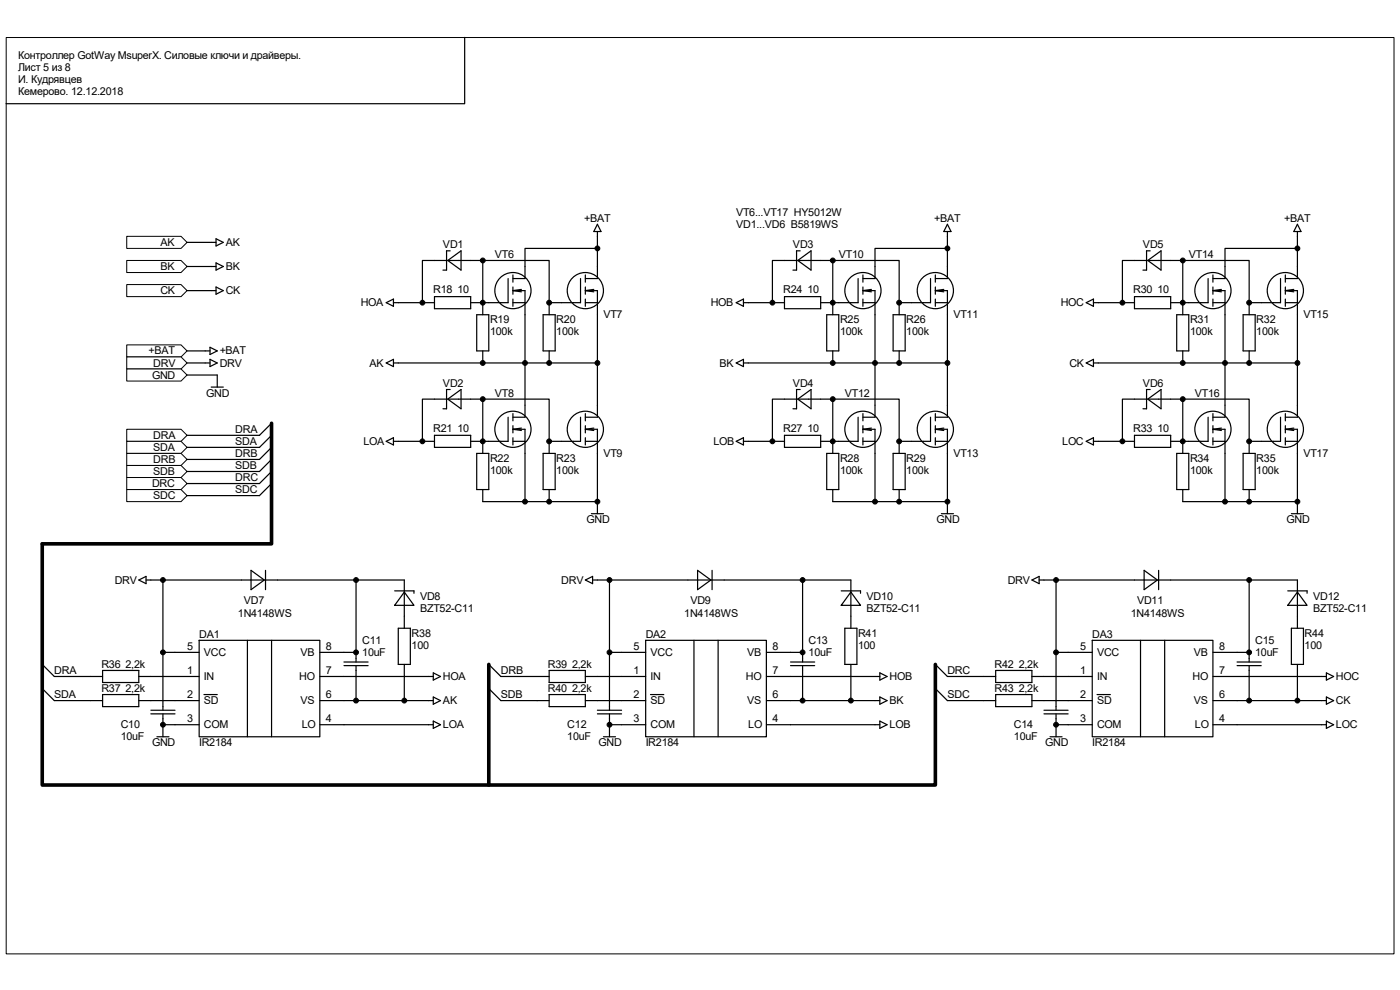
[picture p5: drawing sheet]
<svg xmlns="http://www.w3.org/2000/svg" width="297mm" height="210mm" viewBox="0 0 297 210" stroke-linecap="round" stroke-linejoin="round" font-family="sans-serif">
<path d="M1.3 8h294.4v194.4h-294.4z" fill="none" stroke="#000" stroke-width=".21"/>
<g fill="none" stroke="#000" stroke-width=".26">
<path d="M95 55.3l2.8-2.1v4.1zM95.5 53.2h-.8v4.1h-.7M102.4 55.3h-12.8v8.9M107.8 59.1v5.1h-5.4v-8.9h14.1v8.9h6.7v-5.1M108.8 58.3v1.6M124.2 58.3v1.6M126.7 52.7h-15.3v6.4h-2.6M126.7 49.1v10h-2.5M126.7 47.6l.8 1.5h-1.5zM169.2 55.3l2.9-2.1v4.1zM169.8 53.2h-.8v4.1h-.8M176.7 55.3h-12.8v8.9"/>
<path d="M182 59.1v5.1h-5.3v-8.9h14.1v8.9h6.6v-5.1M183.1 58.3v1.6M198.4 58.3v1.6M201 52.7h-15.4v6.4h-2.5M201 49.1v10h-2.6M201 47.6l.8 1.5h-1.6zM243.5 55.3l2.8-2.1v4.1zM244 53.2h-.8v4.1h-.7M250.9 55.3h-12.8v8.9M256.3 59.1v5.1h-5.4v-8.9h14.1v8.9h6.7v-5.1M257.3 58.3v1.6M272.7 58.3v1.6"/>
<path d="M275.2 52.7h-15.3v6.4h-2.6M275.2 49.1v10h-2.5M275.2 47.6l.8 1.5h-1.5zM81.9 64.2l1.6-.8v1.6zM81.9 77l1.6-.8v1.6zM83.5 64.2h8.7M83.5 77h43.2M92.2 62.9h7.7v2.6h-7.7zM99.9 64.2h2.5v2.6M101.1 66.8h2.6v7.6h-2.6zM102.4 74.4v2.6M108.8 64.2h2.6"/>
<path d="M108.8 61.7h2.6v26.8h-2.6M108.8 60.9v1.5M108.8 63.4v1.6M108.8 61.7l1.8 .2M110.6 61.4l-1.8 .3M124.2 64.2h2.5M124.2 61.7h2.5v26.8h-2.5M124.2 60.9v1.5M124.2 63.4v1.6M124.2 61.7l1.8 .2M126 61.4l-1.8 .3M156.2 64.2l1.5-.8v1.6z"/>
<path d="M156.2 77l1.5-.8v1.6zM157.7 64.2h8.7M157.7 77h43.3M166.4 62.9h7.7v2.6h-7.7zM174.1 64.2h2.6v2.6M175.4 66.8h2.6v7.6h-2.6zM176.7 74.4v2.6M183.1 64.2h2.5M183.1 61.7h2.5v26.8h-2.5M183.1 60.9v1.5M183.1 63.4v1.6M183.1 61.7l1.8 .2"/>
<path d="M184.9 61.4l-1.8 .3M198.4 64.2h2.6M198.4 61.7h2.6v26.8h-2.6M198.4 60.9v1.5M198.4 63.4v1.6M198.4 61.7l1.8 .2M200.2 61.4l-1.8 .3M230.4 64.2l1.6-.8v1.6zM230.4 77l1.6-.8v1.6zM232 64.2h8.7M232 77h43.2M240.7 62.9h7.7v2.6h-7.7z"/>
<path d="M248.4 64.2h2.5v2.6M249.6 66.8h2.6v7.6h-2.6zM250.9 74.4v2.6M257.3 64.2h2.6M257.3 61.7h2.6v26.8h-2.6M257.3 60.9v1.5M257.3 63.4v1.6M257.3 61.7l1.8 .2M259.1 61.4l-1.8 .3M272.7 64.2h2.5M272.7 61.7h2.5v26.8h-2.5M272.7 60.9v1.5"/>
<path d="M272.7 63.4v1.6M272.7 61.7l1.8 .2M274.5 61.4l-1.8 .3M57.6 89.8l-2.6 2.5M81.9 93.6l1.6-.7v1.5zM83.5 93.6h8.7M92.2 92.3h7.7v2.6h-7.7zM95 84.7l2.8-2.1v4.1zM95.5 82.6h-.8v4.1h-.7M99.9 93.6h2.5v2.6M101.1 96.2h2.6v7.7h-2.6zM102.4 84.7h-12.8v8.9"/>
<path d="M107.8 88.5v5.1h-5.4v-8.9h14.1v8.9h6.7v-5.1M108.8 91.1h2.6v15.3M108.8 87.7v1.6M108.8 90.3v1.5M108.8 92.9v1.5M108.8 93.6h2.6M108.8 91.1l1.8 .2M110.6 90.8l-1.8 .3M124.2 91.1h2.5v17.9M124.2 87.7v1.6M124.2 90.3v1.5M124.2 92.9v1.5"/>
<path d="M124.2 93.6h2.5M124.2 91.1l1.8 .2M126 90.8l-1.8 .3M156.2 93.6l1.5-.7v1.5zM157.7 93.6h8.7M166.4 92.3h7.7v2.6h-7.7zM169.2 84.7l2.9-2.1v4.1zM169.8 82.6h-.8v4.1h-.8M174.1 93.6h2.6v2.6M175.4 96.2h2.6v7.7h-2.6zM176.7 84.7h-12.8v8.9M182 88.5v5.1h-5.3v-8.9h14.1v8.9h6.6v-5.1"/>
<path d="M183.1 93.6h2.5M183.1 91.1h2.5v15.3M183.1 87.7v1.6M183.1 90.3v1.5M183.1 92.9v1.5M183.1 91.1l1.8 .2M184.9 90.8l-1.8 .3M198.4 93.6h2.6M198.4 91.1h2.6v17.9M198.4 87.7v1.6M198.4 90.3v1.5M198.4 92.9v1.5"/>
<path d="M198.4 91.1l1.8 .2M200.2 90.8l-1.8 .3M230.4 93.6l1.6-.7v1.5zM232 93.6h8.7M240.7 92.3h7.7v2.6h-7.7zM243.5 84.7l2.8-2.1v4.1zM244 82.6h-.8v4.1h-.7M248.4 93.6h2.5v2.6M249.6 96.2h2.6v7.7h-2.6zM250.9 84.7h-12.8v8.9M256.3 88.5v5.1h-5.4v-8.9h14.1v8.9h6.7v-5.1M257.3 93.6h2.6"/>
<path d="M257.3 91.1h2.6v15.3M257.3 87.7v1.6M257.3 90.3v1.5M257.3 92.9v1.5M257.3 91.1l1.8 .2M259.1 90.8l-1.8 .3M272.7 93.6h2.5M272.7 91.1h2.5v17.9M272.7 87.7v1.6M272.7 90.3v1.5M272.7 92.9v1.5M272.7 91.1l1.8 .2"/>
<path d="M274.5 90.8l-1.8 .3M102.4 103.9v2.5h24.3M125.5 109h2.5M176.7 103.9v2.5h24.3M199.7 109h2.6M250.9 103.9v2.5h24.3M274 109h2.5M29.4 123l1.6-.7v1.5zM31 123h54.8v10.3M34.6 138.4h7.6M34.6 123v27.7M42.2 135.8h25.7v20.5h-25.7z"/>
<path d="M52.5 135.8v20.5M53.3 121l2.8 2-2.8 2.1zM56.3 121v4.1M57.6 135.8v20.5M75.5 123v15.4h-7.6M75.5 138.4v2M83.7 125.3h4.1v.6M84.5 133.3h2.6v7.6h-2.6zM85.8 125.6l2 2.8h-4.1zM124.2 123l1.5-.7v1.5zM125.7 123h54.8v10.3M129.3 138.4h7.7"/>
<path d="M129.3 123v27.7M137 135.8h25.6v20.5h-25.6zM147.2 135.8v20.5M148 121l2.8 2-2.8 2.1zM151.1 121v4.1M152.3 135.8v20.5M170.3 123v15.4h-7.7M170.3 138.4v2M178.5 125.3h4.1v.6M179.2 133.3h2.6v7.6h-2.6zM180.5 125.6l2.1 2.8h-4.1zM218.9 123l1.6-.7v1.5z"/>
<path d="M220.5 123h54.7v10.3M224 138.4h7.7M224 123v27.7M231.7 135.8h25.6v20.5h-25.6zM242 135.8v20.5M242.7 121l2.8 2-2.8 2.1zM245.8 121v4.1M247.1 135.8v20.5M265 123v15.4h-7.7M265 138.4v2M273.2 125.3h4.1v.6M274 133.3h2.5v7.6h-2.5z"/>
<path d="M275.2 125.6l2.1 2.8h-4.1zM9 140.9l2.5 2.6h10.3M9 146.1l2.5 2.5h10.3M21.8 147.3h7.6v2.6h-7.6zM21.8 142.2h7.6v2.6h-7.6zM29.4 143.5h12.8M29.4 148.6h12.8M32 150.7h5.1M32 151.4h5.1M33.3 156.3h2.5M34.6 153.7h7.6M34.6 151.4v4.9"/>
<path d="M43.3 147.3h2.8M67.9 143.5h24M67.9 148.6h24M67.9 153.7h24M73 140.4h5.1M73 141.2h5.1M75.5 141.2v7.4M85.8 140.9v7.7M91.9 142.7l1.6 .8-1.6 .8zM91.9 147.9l1.6 .7-1.6 .8zM91.9 153l1.6 .7-1.6 .8zM103.7 140.9l2.6 2.6h10.2"/>
<path d="M103.7 146.1l2.6 2.5h10.2M116.5 142.2h7.7v2.6h-7.7zM116.5 147.3h7.7v2.6h-7.7zM124.2 143.5h12.8M124.2 148.6h12.8M126.7 150.7h5.2M126.7 151.4h5.2M128 156.3h2.6M129.3 153.7h7.7M129.3 151.4v4.9M138 147.3h2.8M162.6 143.5h24.1"/>
<path d="M162.6 148.6h24.1M162.6 153.7h24.1M167.7 140.4h5.1M167.7 141.2h5.1M170.3 141.2v7.4M180.5 140.9v7.7M186.7 142.7l1.5 .8-1.5 .8zM186.7 147.9l1.5 .7-1.5 .8zM186.7 153l1.5 .7-1.5 .8zM198.4 140.9l2.6 2.6h10.2M198.4 146.1l2.6 2.5h10.2M211.2 147.3h7.7v2.6h-7.7z"/>
<path d="M211.2 142.2h7.7v2.6h-7.7zM218.9 143.5h12.8M218.9 148.6h12.8M221.5 150.7h5.1M221.5 151.4h5.1M222.8 156.3h2.5M224 153.7h7.7M224 151.4v4.9M232.7 147.3h2.9M257.3 143.5h24.1M257.3 148.6h24.1M257.3 153.7h24.1"/>
<path d="M262.4 140.4h5.2M262.4 141.2h5.2M265 141.2v7.4M275.2 140.9v7.7M281.4 142.7l1.5 .8-1.5 .8zM281.4 147.9l1.5 .7-1.5 .8zM281.4 153l1.5 .7-1.5 .8z"/>
<circle cx="108.8" cy="61.7" r="3.8"/>
<circle cx="124.2" cy="61.7" r="3.8"/>
<circle cx="183.1" cy="61.7" r="3.8"/>
<circle cx="198.4" cy="61.7" r="3.8"/>
<circle cx="257.3" cy="61.7" r="3.8"/>
<circle cx="272.7" cy="61.7" r="3.8"/>
<circle cx="108.8" cy="91.1" r="3.8"/>
<circle cx="124.2" cy="91.1" r="3.8"/>
<circle cx="183.1" cy="91.1" r="3.8"/>
<circle cx="198.4" cy="91.1" r="3.8"/>
<circle cx="257.3" cy="91.1" r="3.8"/>
<circle cx="272.7" cy="91.1" r="3.8"/>
</g>
<g fill="#000" stroke="#000" stroke-width=".21">
<circle cx="102.4" cy="55.3" r=".51"/>
<circle cx="126.7" cy="52.7" r=".51"/>
<circle cx="176.7" cy="55.3" r=".51"/>
<circle cx="201" cy="52.7" r=".51"/>
<circle cx="250.9" cy="55.3" r=".51"/>
<circle cx="275.2" cy="52.7" r=".51"/>
<circle cx="89.6" cy="64.2" r=".51"/>
<circle cx="102.4" cy="77" r=".51"/>
<circle cx="102.4" cy="64.2" r=".51"/>
<circle cx="111.4" cy="77" r=".51"/>
<circle cx="126.7" cy="77" r=".51"/>
<circle cx="163.9" cy="64.2" r=".51"/>
<circle cx="176.7" cy="64.2" r=".51"/>
<circle cx="176.7" cy="77" r=".51"/>
<circle cx="185.6" cy="77" r=".51"/>
<circle cx="201" cy="77" r=".51"/>
<circle cx="238.1" cy="64.2" r=".51"/>
<circle cx="250.9" cy="77" r=".51"/>
<circle cx="250.9" cy="64.2" r=".51"/>
<circle cx="259.9" cy="77" r=".51"/>
<circle cx="275.2" cy="77" r=".51"/>
<circle cx="89.6" cy="93.6" r=".51"/>
<circle cx="102.4" cy="84.7" r=".51"/>
<circle cx="102.4" cy="93.6" r=".51"/>
<circle cx="163.9" cy="93.6" r=".51"/>
<circle cx="176.7" cy="93.6" r=".51"/>
<circle cx="176.7" cy="84.7" r=".51"/>
<circle cx="238.1" cy="93.6" r=".51"/>
<circle cx="250.9" cy="93.6" r=".51"/>
<circle cx="250.9" cy="84.7" r=".51"/>
<circle cx="111.4" cy="106.4" r=".51"/>
<circle cx="126.7" cy="106.4" r=".51"/>
<circle cx="185.6" cy="106.4" r=".51"/>
<circle cx="201" cy="106.4" r=".51"/>
<circle cx="259.9" cy="106.4" r=".51"/>
<circle cx="275.2" cy="106.4" r=".51"/>
<circle cx="34.6" cy="123" r=".51"/>
<circle cx="34.6" cy="138.4" r=".51"/>
<circle cx="75.5" cy="138.4" r=".51"/>
<circle cx="75.5" cy="123" r=".51"/>
<circle cx="129.3" cy="138.4" r=".51"/>
<circle cx="129.3" cy="123" r=".51"/>
<circle cx="170.3" cy="123" r=".51"/>
<circle cx="170.3" cy="138.4" r=".51"/>
<circle cx="224" cy="123" r=".51"/>
<circle cx="224" cy="138.4" r=".51"/>
<circle cx="265" cy="123" r=".51"/>
<circle cx="265" cy="138.4" r=".51"/>
<circle cx="34.6" cy="153.7" r=".51"/>
<circle cx="75.5" cy="148.6" r=".51"/>
<circle cx="85.8" cy="148.6" r=".51"/>
<circle cx="129.3" cy="153.7" r=".51"/>
<circle cx="170.3" cy="148.6" r=".51"/>
<circle cx="180.5" cy="148.6" r=".51"/>
<circle cx="224" cy="153.7" r=".51"/>
<circle cx="265" cy="148.6" r=".51"/>
<circle cx="275.2" cy="148.6" r=".51"/>
</g>
<path d="M57.6 89.8v25.6h-48.6v51.1h189.4v-25.6M103.7 140.9v25.6" fill="none" stroke="#000" stroke-width=".77"/>
<g fill="#fff" stroke="#000" stroke-width=".21">
<path d="M26.9 73.2h11.5l1.3 1.2-1.3 1.3h-11.5z" fill-rule="evenodd"/>
<path d="M26.9 75.7h11.5l1.3 1.3-1.3 1.3h-11.5z" fill-rule="evenodd"/>
</g>
<path d="M39.7 77h4.9M44.6 76.2l1.5 .8-1.5 .8z" fill="none" stroke="#000" stroke-width=".26"/>
<g fill="#fff" stroke="#000" stroke-width=".21">
<path d="M26.9 78.3h11.5l1.3 1.3-1.3 1.2h-11.5z" fill-rule="evenodd"/>
<path d="M26.9 91.1h11.5l1.3 1.2-1.3 1.3h-11.5z" fill-rule="evenodd"/>
</g>
<path d="M39.7 79.6h6.4v2.5M39.7 74.4h4.9M44.6 73.7l1.5 .7-1.5 .8zM39.7 92.3h15.3M44.8 82.1h2.6M57.6 92.3l-2.6 2.6" fill="none" stroke="#000" stroke-width=".26"/>
<path d="M26.9 93.6h11.5l1.3 1.3-1.3 1.3h-11.5z" fill-rule="evenodd" fill="#fff" stroke="#000" stroke-width=".21"/>
<path d="M39.7 94.9h15.3M57.6 94.9l-2.6 2.6" fill="none" stroke="#000" stroke-width=".26"/>
<path d="M26.9 96.2h11.5l1.3 1.3-1.3 1.2h-11.5z" fill-rule="evenodd" fill="#fff" stroke="#000" stroke-width=".21"/>
<path d="M39.7 97.5h15.3M57.6 97.5l-2.6 2.5" fill="none" stroke="#000" stroke-width=".26"/>
<path d="M26.9 98.7h11.5l1.3 1.3-1.3 1.3h-11.5z" fill-rule="evenodd" fill="#fff" stroke="#000" stroke-width=".21"/>
<path d="M39.7 100h15.3M57.6 100l-2.6 2.6" fill="none" stroke="#000" stroke-width=".26"/>
<path d="M26.9 101.3h11.5l1.3 1.3-1.3 1.3h-11.5z" fill-rule="evenodd" fill="#fff" stroke="#000" stroke-width=".21"/>
<path d="M39.7 102.6h15.3M57.6 102.6l-2.6 2.5" fill="none" stroke="#000" stroke-width=".26"/>
<path d="M26.9 103.9h11.5l1.3 1.2-1.3 1.3h-11.5z" fill-rule="evenodd" fill="#fff" stroke="#000" stroke-width=".21"/>
<path d="M44.8 51.4h1M44.8 56.5h1M45.8 50.7l1.6 .7-1.6 .8zM45.8 55.8l1.6 .7-1.6 .8zM44.8 61.7h1M45.8 60.9l1.6 .8-1.6 .7zM39.7 105.1h15.3" fill="none" stroke="#000" stroke-width=".26"/>
<g fill="#fff" stroke="#000" stroke-width=".21">
<path d="M26.9 50.1h11.5l1.3 1.3-1.3 1.3h-11.5z" fill-rule="evenodd"/>
<path d="M26.9 55.3h11.5l1.3 1.2-1.3 1.3h-11.5z" fill-rule="evenodd"/>
<path d="M26.9 60.4h11.5l1.3 1.3-1.3 1.2h-11.5z" fill-rule="evenodd"/>
</g>
<g fill="none" stroke="#000" stroke-width=".26">
<path d="M98.6 7.9v14.1h-97.3M39.7 51.4h5.1M39.7 56.5h5.1M39.7 61.7h5.1M115.2 66.8h2.6v7.6h-2.6zM116.5 64.2v2.6M116.5 74.4v2.6M189.5 66.8h2.5v7.6h-2.5zM190.8 64.2v2.6M190.8 74.4v2.6M263.7 66.8h2.6v7.6h-2.6zM265 64.2v2.6"/>
<path d="M265 74.4v2.6M115.2 96.2h2.6v7.7h-2.6zM116.5 93.6v2.6M189.5 96.2h2.5v7.7h-2.5zM190.8 93.6v2.6M263.7 96.2h2.6v7.7h-2.6zM265 93.6v2.6M116.5 103.9v2.5M190.8 103.9v2.5M265 103.9v2.5"/>
</g>
<g fill="#000" stroke="#000" stroke-width=".21">
<circle cx="116.5" cy="64.2" r=".51"/>
<circle cx="116.5" cy="77" r=".51"/>
<circle cx="190.8" cy="77" r=".51"/>
<circle cx="190.8" cy="64.2" r=".51"/>
<circle cx="265" cy="64.2" r=".51"/>
<circle cx="265" cy="77" r=".51"/>
<circle cx="116.5" cy="93.6" r=".51"/>
<circle cx="190.8" cy="93.6" r=".51"/>
<circle cx="265" cy="93.6" r=".51"/>
<circle cx="116.5" cy="106.4" r=".51"/>
<circle cx="190.8" cy="106.4" r=".51"/>
<circle cx="265" cy="106.4" r=".51"/>
</g>
<g font-size="2.3">
<text x="3.9" y="12.5">Контроллер GotWay MsuperX. Силовые ключи и драйверы.</text>
<text x="3.9" y="15.1">Лист 5 из 8</text>
<text x="3.9" y="17.7">И. Кудрявцев</text>
<text x="3.9" y="20.2">Кемерово. 12.12.2018</text>
<text x="123.9" y="47.1">+BAT</text>
<text x="156.2" y="45.8">VT6...VT17 HY5012W</text>
<text x="198.2" y="47.1">+BAT</text>
<text x="272.4" y="47.1">+BAT</text>
<text x="34" y="52.2">AK</text>
<text x="47.9" y="52.2">AK</text>
<text x="94" y="52.7">VD1</text>
<text x="156.2" y="48.3">VD1...VD6 B5819WS</text>
<text x="168.2" y="52.7">VD3</text>
<text x="242.5" y="52.7">VD5</text>
<text x="34" y="57.3">BK</text>
<text x="47.9" y="57.3">BK</text>
<text x="105" y="54.7">VT6</text>
<text x="178" y="54.7">VT10</text>
<text x="252.2" y="54.7">VT14</text>
<text x="34" y="62.4">CK</text>
<text x="47.9" y="62.4">CK</text>
<text x="76.5" y="65">HOA</text>
<text x="91.9" y="62.1">R18 10</text>
<text x="150.8" y="65">HOB</text>
<text x="166.2" y="62.1">R24 10</text>
<text x="225" y="65">HOC</text>
<text x="240.4" y="62.1">R30 10</text>
<text x="104" y="68.5">R19</text>
<text x="104" y="71.1">100k</text>
<text x="118" y="68.5">R20</text>
<text x="118" y="71.1">100k</text>
<text x="128" y="67.5">VT7</text>
<text x="178.2" y="68.5">R25</text>
<text x="178.2" y="71.1">100k</text>
<text x="192.3" y="68.5">R26</text>
<text x="192.3" y="71.1">100k</text>
<text x="202.3" y="67.5">VT11</text>
<text x="252.5" y="68.5">R31</text>
<text x="252.5" y="71.1">100k</text>
<text x="266.5" y="68.5">R32</text>
<text x="266.5" y="71.1">100k</text>
<text x="276.5" y="67.5">VT15</text>
<text x="31.5" y="75.2">+BAT</text>
<text x="32.5" y="77.8">DRV</text>
<text x="46.6" y="77.8">DRV</text>
<text x="46.6" y="75.2">+BAT</text>
<text x="78.4" y="77.8">AK</text>
<text x="152.6" y="77.8">BK</text>
<text x="226.9" y="77.8">CK</text>
<text x="32.3" y="80.3">GND</text>
<text x="94" y="82.1">VD2</text>
<text x="168.2" y="82.1">VD4</text>
<text x="242.5" y="82.1">VD6</text>
<text x="43.8" y="84.2">GND</text>
<text x="105" y="84.2">VT8</text>
<text x="179.2" y="84.2">VT12</text>
<text x="253.5" y="84.2">VT16</text>
<text x="32.5" y="93.1">DRA</text>
<text x="32.5" y="95.7">SDA</text>
<text x="49.9" y="91.8">DRA</text>
<text x="49.9" y="94.4">SDA</text>
<text x="77.1" y="94.4">LOA</text>
<text x="91.9" y="91.6">R21 10</text>
<text x="151.3" y="94.4">LOB</text>
<text x="166.2" y="91.6">R27 10</text>
<text x="225.3" y="94.4">LOC</text>
<text x="240.4" y="91.6">R33 10</text>
<text x="32.5" y="98.2">DRB</text>
<text x="32.5" y="100.8">SDB</text>
<text x="49.9" y="96.9">DRB</text>
<text x="49.9" y="99.5">SDB</text>
<text x="104" y="98">R22</text>
<text x="104" y="100.5">100k</text>
<text x="118" y="98">R23</text>
<text x="118" y="100.5">100k</text>
<text x="128" y="96.9">VT9</text>
<text x="178.2" y="98">R28</text>
<text x="178.2" y="100.5">100k</text>
<text x="192.3" y="98">R29</text>
<text x="192.3" y="100.5">100k</text>
<text x="202.3" y="96.9">VT13</text>
<text x="252.5" y="98">R34</text>
<text x="252.5" y="100.5">100k</text>
<text x="266.5" y="98">R35</text>
<text x="266.5" y="100.5">100k</text>
<text x="276.5" y="96.9">VT17</text>
<text x="32.3" y="103.3">DRC</text>
<text x="32.5" y="105.9">SDC</text>
<text x="49.9" y="102.1">DRC</text>
<text x="49.9" y="104.6">SDC</text>
<text x="124.5" y="111">GND</text>
<text x="198.7" y="111">GND</text>
<text x="273" y="111">GND</text>
<text x="24.3" y="123.8">DRV</text>
<text x="119" y="123.8">DRV</text>
<text x="213.8" y="123.8">DRV</text>
<text x="50.5" y="131">1N4148WS</text>
<text x="51.7" y="128.1">VD7</text>
<text x="89.1" y="127.4">VD8</text>
<text x="89.1" y="129.9">BZT52-C11</text>
<text x="145.2" y="131">1N4148WS</text>
<text x="146.5" y="128.1">VD9</text>
<text x="183.9" y="127.4">VD10</text>
<text x="183.9" y="129.9">BZT52-C11</text>
<text x="239.9" y="131">1N4148WS</text>
<text x="241.2" y="128.1">VD11</text>
<text x="278.6" y="127.4">VD12</text>
<text x="278.6" y="129.9">BZT52-C11</text>
<text x="39.7" y="137.9">5</text>
<text x="42.2" y="135.3">DA1</text>
<text x="69.1" y="137.9">8</text>
<text x="76.8" y="136.6">C11</text>
<text x="87.3" y="135">R38</text>
<text x="87.3" y="137.6">100</text>
<text x="134.4" y="137.9">5</text>
<text x="137" y="135.3">DA2</text>
<text x="163.9" y="137.9">8</text>
<text x="171.5" y="136.6">C13</text>
<text x="182" y="135">R41</text>
<text x="182" y="137.6">100</text>
<text x="229.2" y="137.9">5</text>
<text x="231.7" y="135.3">DA3</text>
<text x="258.6" y="137.9">8</text>
<text x="266.3" y="136.6">C15</text>
<text x="276.8" y="135">R44</text>
<text x="276.8" y="137.6">100</text>
<text x="11.5" y="143">DRA</text>
<text x="21.5" y="141.7">R36 2,2k</text>
<text x="39.7" y="143">1</text>
<text x="43.3" y="139.1">VCC</text>
<text x="63.8" y="139.1">VB</text>
<text x="69.1" y="143">7</text>
<text x="76.8" y="139.1">10uF</text>
<text x="106.3" y="143">DRB</text>
<text x="116.2" y="141.7">R39 2,2k</text>
<text x="134.4" y="143">1</text>
<text x="138" y="139.1">VCC</text>
<text x="158.5" y="139.1">VB</text>
<text x="163.9" y="143">7</text>
<text x="171.5" y="139.1">10uF</text>
<text x="201" y="143">DRC</text>
<text x="211" y="141.7">R42 2,2k</text>
<text x="229.2" y="143">1</text>
<text x="232.7" y="139.1">VCC</text>
<text x="253.2" y="139.1">VB</text>
<text x="258.6" y="143">7</text>
<text x="266.3" y="139.1">10uF</text>
<text x="11.5" y="148.1">SDA</text>
<text x="21.5" y="146.8">R37 2,2k</text>
<text x="39.7" y="148.1">2</text>
<text x="43.3" y="144.3">IN</text>
<text x="43.3" y="149.4">SD</text>
<text x="63.5" y="144.3">HO</text>
<text x="63.8" y="149.4">VS</text>
<text x="69.1" y="148.1">6</text>
<text x="94" y="144.3">HOA</text>
<text x="94" y="149.4">AK</text>
<text x="106.3" y="148.1">SDB</text>
<text x="116.2" y="146.8">R40 2,2k</text>
<text x="134.4" y="148.1">2</text>
<text x="138" y="144.3">IN</text>
<text x="138" y="149.4">SD</text>
<text x="158.2" y="144.3">HO</text>
<text x="158.5" y="149.4">VS</text>
<text x="163.9" y="148.1">6</text>
<text x="188.7" y="144.3">HOB</text>
<text x="188.7" y="149.4">BK</text>
<text x="201" y="148.1">SDC</text>
<text x="211" y="146.8">R43 2,2k</text>
<text x="229.2" y="148.1">2</text>
<text x="232.7" y="144.3">IN</text>
<text x="232.7" y="149.4">SD</text>
<text x="253" y="144.3">HO</text>
<text x="253.2" y="149.4">VS</text>
<text x="258.6" y="148.1">6</text>
<text x="283.4" y="144.3">HOC</text>
<text x="283.4" y="149.4">CK</text>
<text x="25.6" y="154.5">C10</text>
<text x="39.7" y="153.2">3</text>
<text x="43.3" y="154.5">COM</text>
<text x="64" y="154.5">LO</text>
<text x="69.1" y="153.2">4</text>
<text x="94" y="154.5">LOA</text>
<text x="120.4" y="154.5">C12</text>
<text x="134.4" y="153.2">3</text>
<text x="138" y="154.5">COM</text>
<text x="158.7" y="154.5">LO</text>
<text x="163.9" y="153.2">4</text>
<text x="188.7" y="154.5">LOB</text>
<text x="215.1" y="154.5">C14</text>
<text x="229.2" y="153.2">3</text>
<text x="232.7" y="154.5">COM</text>
<text x="253.5" y="154.5">LO</text>
<text x="258.6" y="153.2">4</text>
<text x="283.4" y="154.5">LOC</text>
<text x="25.6" y="157.1">10uF</text>
<text x="32.3" y="158.3">GND</text>
<text x="42.2" y="158.3">IR2184</text>
<text x="120.4" y="157.1">10uF</text>
<text x="127" y="158.3">GND</text>
<text x="137" y="158.3">IR2184</text>
<text x="215.1" y="157.1">10uF</text>
<text x="221.7" y="158.3">GND</text>
<text x="231.7" y="158.3">IR2184</text>
</g>
</svg>
